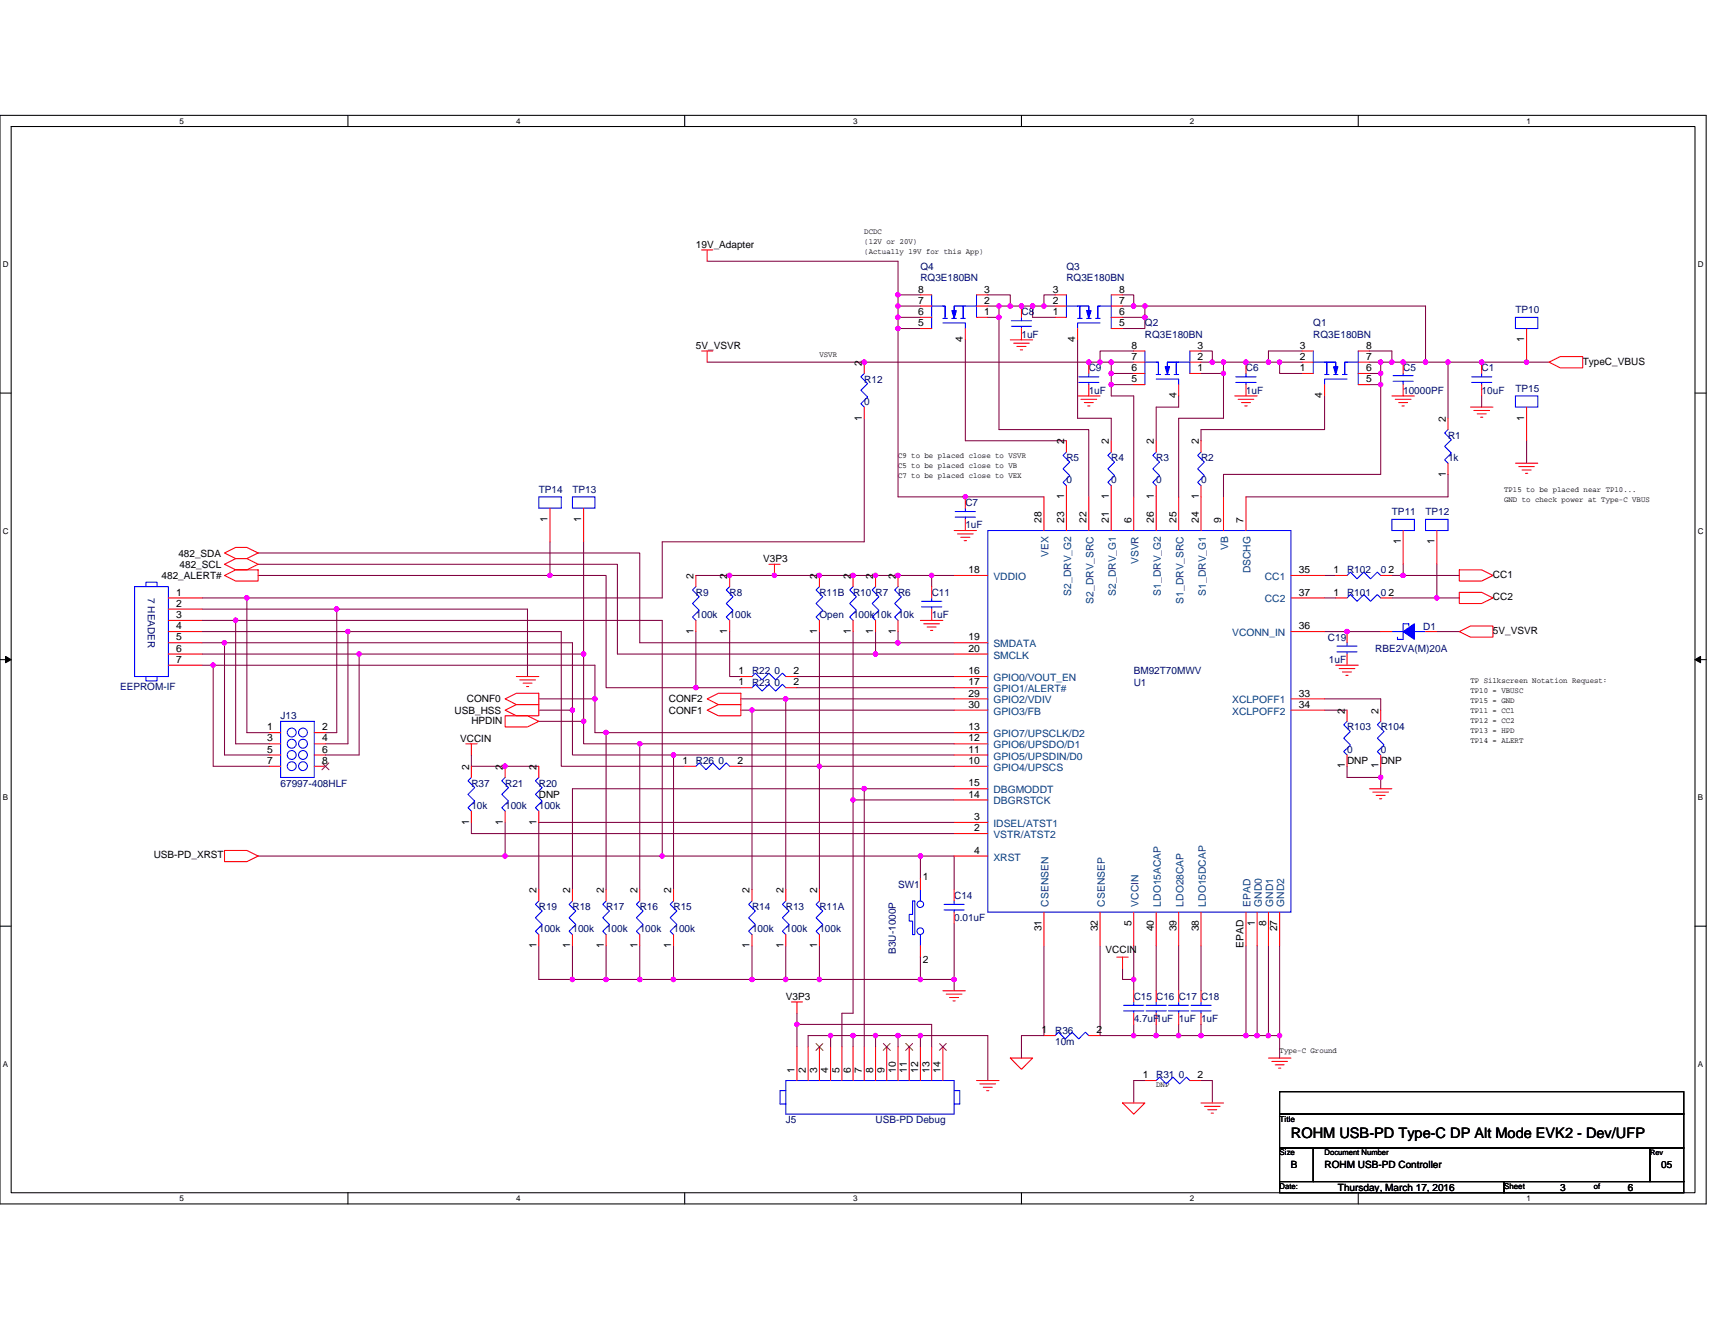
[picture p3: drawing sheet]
<svg xmlns="http://www.w3.org/2000/svg" width="279mm" height="216mm" viewBox="0 0 279 216" stroke-linecap="round" stroke-linejoin="round" font-family="sans-serif">
<path d="M0 18.8h278v177.4h-278zM1.8 20.6h274.3v173.8h-274.3z" fill="none" stroke="#000" stroke-width=".17"/>
<g fill="#fff">
<path d="M29.3 19h.7v1.4h-.7z"/>
<path d="M29.3 194.5h.7v1.5h-.7z"/>
</g>
<path d="M56.7 18.8v1.8M56.7 194.4v1.8" fill="none" stroke="#000" stroke-width=".17"/>
<g fill="#fff">
<path d="M84.1 19h.7v1.4h-.7z"/>
<path d="M84.1 194.5h.7v1.5h-.7z"/>
</g>
<path d="M111.5 18.8v1.8M111.5 194.4v1.8" fill="none" stroke="#000" stroke-width=".17"/>
<g fill="#fff">
<path d="M139 19h.7v1.4h-.7z"/>
<path d="M139 194.5h.7v1.5h-.7z"/>
</g>
<path d="M166.4 18.8v1.8M166.4 194.4v1.8" fill="none" stroke="#000" stroke-width=".17"/>
<g fill="#fff">
<path d="M193.8 19h.8v1.4h-.8z"/>
<path d="M193.8 194.5h.8v1.5h-.8z"/>
</g>
<path d="M221.3 18.8v1.8M221.3 194.4v1.8" fill="none" stroke="#000" stroke-width=".17"/>
<g fill="#fff">
<path d="M248.7 19h.7v1.4h-.7z"/>
<path d="M248.7 194.5h.7v1.5h-.7z"/>
<path d="M.5 42.3h.9v1.5h-.9z"/>
<path d="M276.6 42.3h1v1.5h-1z"/>
<path d="M.5 85.8h.9v1.4h-.9z"/>
<path d="M276.6 85.8h1v1.4h-1z"/>
</g>
<path d="M0 64.1h1.8M276.1 64.1h1.9" fill="none" stroke="#000" stroke-width=".17"/>
<g fill="#fff">
<path d="M.5 129.2h.8v1.5h-.8z"/>
<path d="M276.6 129.2h.9v1.5h-.9z"/>
</g>
<path d="M0 107.5h1.8M276.1 107.5h1.9" fill="none" stroke="#000" stroke-width=".17"/>
<path d="M.9 107l.9 .5-.9 .5zM276.1 107.5l1-.5v1z" fill="#000" stroke="#000" stroke-width=".16"/>
<g fill="#fff">
<path d="M.5 172.6h.8v1.5h-.8z"/>
<path d="M276.6 172.6h.9v1.5h-.9z"/>
</g>
<path d="M0 150.9h1.8M276.1 150.9h1.9M208.5 177.9h65.8v3.6h-65.8zM208.5 181.5h65.8v5.5h-65.8zM208.5 187h5.5v5.5h-5.5zM208.5 192.5h36.5v1.9h-36.5zM214 187h54.8v5.5h-54.8zM245 192.5h29.3v1.9h-29.3zM268.8 187h5.5v5.5h-5.5z" fill="none" stroke="#000" stroke-width=".17"/>
<g fill="none" stroke="#800040" stroke-width=".17">
<path d="M115.2 59h64M115.2 42.6h31.1v5.4M146.3 51.7v1.8M146.3 48h3.6M146.3 51.7h3.6M146.3 49.9v1.8M146.3 49.9h3.6M146.3 48v1.9M149.9 53.5h-3.6v27.5h23.8M157.3 55.4v16.4h16.4M160.9 51.7h1.9v18.3h14.6v11M160.9 48h3.7v1.9h3.6"/>
<path d="M160.9 49.9h1.9M162.8 49.9v1.8M162.8 49.9h1.8M168.2 49.9v1.8h3.7M168.2 49.9h1.9M171.9 48h-1.8v1.9h1.8M175.6 55.4v12.8h5.4v3.6M181 59v1.9M181 59h3.7M182.9 48h1.8v1.9h1.8M182.9 51.7h3.6M182.9 49.9h1.8"/>
<path d="M184.7 57.2h-5.5v1.8h1.8M186.5 51.7v-1.8h45.7v9.1M186.5 51.7v1.8h-3.6M195.7 59h1.8M195.7 57.2h1.8v1.8h1.8M199.3 59v1.9M199.3 59h7.4M206.7 59h1.8M208.5 59v1.9h3.6M208.5 59h3.6M212.1 57.2h-5.4v1.8M223.1 59h1.8"/>
<path d="M223.1 57.2h3.7v1.8M224.9 59v1.9M224.9 59h1.9M226.8 59h5.4M232.2 59h3.7M235.9 59v9.2M235.9 59h16.5M140.8 68.2v20.1h-32.9v9.1h-67.7M184.7 60.9h-3.7v1.8M184.7 62.7h-3.7v1.8h3.7v16.5M192 64.5v1.8h-3.6v5.5M195.7 60.9h3.6v7.3h-7.3v12.8"/>
<path d="M215.8 64.5v5.5h-20.1v1.8M223.1 60.9h1.8M223.1 62.7h1.8M224.9 62.7v14.6h-25.6v3.7M224.9 60.9v1.8M235.9 77.3v3.7h-32.9M241.4 64.5v1.8M248.7 71.8v3.7M32.9 99.3h22M32.9 97.4h7.3M40.2 97.4v22h3.7M42.1 93.8h47.5"/>
<path d="M42.1 90.1h62.1v14.6h42.1M42.1 91.9h58.5v14.7h42M54.9 99.3h31v10.9M54.9 99.3v20.1h-1.9M89.6 88.3v5.5M89.6 93.8h9.1v18.3h14.7M95.1 88.3v18.3M113.4 93.8h42M151.8 93.8v1.8M215.8 93.8h1.8M215.8 97.4h1.8M226.8 97.4h7.3"/>
<path d="M226.8 93.8h1.8M228.6 91.9v1.9h9.1M234.1 91.9v5.5M234.1 97.4h3.6M32.9 101.1h5.5M32.9 102.9h23.8M32.9 108.4h1.8M32.9 106.6h25.6M32.9 104.7h3.7M34.7 108.4v16.5h9.2M34.7 108.4h62.2v5.5M36.6 104.7v18.3h7.3"/>
<path d="M36.6 104.7h56.7v11h-5.5M38.4 101.1h69.5v38.4M38.4 101.1v20.1h5.5M56.7 102.9h34.7v22h20.1M56.7 102.9v18.3h-3.7M58.5 106.6v16.4h-5.5M58.5 106.6h36.6M87.8 113.9h9.1M93.3 115.7v7.3h16.4M95.1 106.6v10.9h-7.3M95.1 117.5v3.7h9.1M96.9 113.9v5.5h1.8"/>
<path d="M98.7 119.4v25.6M98.7 119.4h56.7M113.4 112.1h7.3M113.4 102.9v9.2M118.9 102.9v7.3h1.8M120.7 113.9h7.3M120.7 115.7h1.8M122.5 115.7v29.3M122.5 115.7h32.9M128 113.9v31.1M128 113.9h27.4M129.8 110.2h25.6"/>
<path d="M129.8 112.1h25.6M133.5 102.9v22M139 102.9v27.4M142.6 102.9v3.7h12.8M146.3 102.9v1.8h9.1M215.8 102.9h9.1M215.8 113.9h9.1v1.8M215.8 115.7h3.7M234.1 102.9h3.6M42.1 139.5h40.2M76.8 123v1.9h11M76.8 134v1.8h78.6"/>
<path d="M82.3 134v5.5h25.6M104.2 121.2v23.8M104.2 121.2h51.2M107.9 139.5h42M109.7 123h45.7M109.7 123v22M120.7 124.9h12.8M133.5 124.9h21.9M133.5 124.9v20.1M139 130.3h16.4M139 130.3v34.8h-1.8v5.5M140.8 128.5h14.6"/>
<path d="M140.8 128.5h-47.5v16.5M140.8 128.5v42.1M149.9 139.5v3.7M149.9 139.5h5.5v5.5M155.4 134h-67.6v11M219.5 124.9v1.8h5.4M224.9 126.7v1.8M224.9 124.9v1.8M87.8 154.1v5.5h5.5M93.3 159.6h10.9M93.3 154.1v5.5M98.7 154.1v5.5"/>
<path d="M104.2 159.6h5.5M104.2 154.1v5.5M109.7 159.6h12.8M109.7 154.1v5.5M122.5 159.6h5.5M122.5 154.1v5.5M128 154.1v5.5M128 159.6h5.5M133.5 154.1v5.5M133.5 159.6h16.4M149.9 159.6h5.5M149.9 156v3.6"/>
<path d="M155.4 159.6v1.8M155.4 150.5v9.1M170.1 154.1v14.6h-3.7v3.7M179.2 154.1v14.6h5.5v-1.8M182.9 157.8v1.8h1.8M184.7 154.1v5.5M184.7 159.6v1.8M188.4 154.1v7.3M192 154.1v7.3M195.7 154.1v7.3M203 154.1v14.6M204.8 154.1v14.6"/>
<path d="M206.7 154.1v14.6M208.5 154.1v14.6M129.8 166.9v3.7M129.8 166.9h22v3.7M129.8 165.1v1.8M135.3 168.7v1.9M135.3 168.7h-3.6v1.9M135.3 168.7h3.7M139 168.7v1.9M139 168.7h3.6M142.6 168.7v1.9M142.6 168.7h3.7"/>
<path d="M146.3 168.7v1.9M146.3 168.7h3.6M149.9 168.7h11v7.4M149.9 168.7v1.9M184.7 168.7h3.7M186.5 176.1h-1.8v3.6M188.4 166.9v1.8M188.4 168.7h3.6M192 166.9v1.8M192 168.7h3.7M195.7 176.1h1.8v3.6M195.7 166.9v1.8"/>
<path d="M195.7 168.7h7.3M203 168.7h1.8M204.8 168.7h1.9M206.7 168.7h1.8M208.5 168.7v3.7"/>
</g>
<g fill="#f0f" stroke="#f0f" stroke-width=".17">
<circle cx="219.4" cy="102.9" r=".36"/>
<circle cx="224.9" cy="126.7" r=".35"/>
<circle cx="208.5" cy="168.7" r=".36"/>
<circle cx="195.7" cy="168.7" r=".36"/>
<circle cx="192" cy="168.7" r=".36"/>
<circle cx="184.7" cy="168.7" r=".36"/>
<circle cx="188.3" cy="168.7" r=".36"/>
<circle cx="155.4" cy="159.6" r=".36"/>
<circle cx="107.9" cy="139.5" r=".35"/>
<circle cx="149.9" cy="139.5" r=".36"/>
<circle cx="235.9" cy="59" r=".36"/>
<circle cx="228.6" cy="59" r=".36"/>
<circle cx="224.9" cy="59" r=".36"/>
<circle cx="177.4" cy="59" r=".36"/>
<circle cx="157.3" cy="80.9" r=".35"/>
<circle cx="146.3" cy="49.9" r=".36"/>
<circle cx="166.4" cy="49.9" r=".36"/>
<circle cx="162.7" cy="49.9" r=".36"/>
<circle cx="184.7" cy="159.6" r=".36"/>
<circle cx="151.8" cy="93.8" r=".35"/>
<circle cx="146.3" cy="93.8" r=".36"/>
<circle cx="142.6" cy="93.8" r=".35"/>
<circle cx="139" cy="93.8" r=".35"/>
<circle cx="133.5" cy="93.8" r=".35"/>
<circle cx="126.2" cy="93.8" r=".35"/>
<circle cx="139" cy="130.3" r=".35"/>
<circle cx="133.5" cy="124.8" r=".35"/>
<circle cx="113.4" cy="112" r=".36"/>
<circle cx="122.5" cy="159.6" r=".36"/>
<circle cx="133.5" cy="159.6" r=".36"/>
<circle cx="149.9" cy="159.6" r=".36"/>
<circle cx="128" cy="159.6" r=".36"/>
<circle cx="128" cy="113.9" r=".36"/>
<circle cx="122.5" cy="115.7" r=".36"/>
<circle cx="109.7" cy="123" r=".36"/>
<circle cx="104.2" cy="121.2" r=".36"/>
<circle cx="98.7" cy="119.4" r=".36"/>
<circle cx="109.7" cy="159.6" r=".36"/>
<circle cx="104.2" cy="159.6" r=".36"/>
<circle cx="98.7" cy="159.6" r=".36"/>
<circle cx="93.2" cy="159.6" r=".36"/>
<circle cx="82.3" cy="124.8" r=".36"/>
<circle cx="82.3" cy="139.5" r=".36"/>
<circle cx="118.9" cy="93.8" r=".36"/>
<circle cx="146.3" cy="104.7" r=".36"/>
<circle cx="142.6" cy="106.6" r=".35"/>
<circle cx="89.6" cy="93.8" r=".35"/>
<circle cx="204.8" cy="168.7" r=".36"/>
<circle cx="203" cy="168.7" r=".36"/>
<circle cx="179.2" cy="59" r=".36"/>
<circle cx="206.6" cy="168.7" r=".36"/>
<circle cx="96.9" cy="113.9" r=".36"/>
<circle cx="95.1" cy="117.5" r=".36"/>
<circle cx="93.2" cy="115.7" r=".35"/>
<circle cx="135.3" cy="168.7" r=".36"/>
<circle cx="142.6" cy="168.7" r=".36"/>
<circle cx="139" cy="168.7" r=".36"/>
<circle cx="149.9" cy="168.7" r=".36"/>
<circle cx="129.8" cy="166.9" r=".35"/>
<circle cx="146.3" cy="168.7" r=".36"/>
<circle cx="140.8" cy="128.5" r=".36"/>
<circle cx="248.7" cy="59" r=".36"/>
<circle cx="146.3" cy="48" r=".36"/>
<circle cx="146.3" cy="51.7" r=".36"/>
<circle cx="164.6" cy="49.9" r=".36"/>
<circle cx="162.7" cy="51.7" r=".35"/>
<circle cx="168.2" cy="49.9" r=".36"/>
<circle cx="170.1" cy="49.9" r=".36"/>
<circle cx="184.7" cy="49.9" r=".36"/>
<circle cx="186.5" cy="51.7" r=".36"/>
<circle cx="186.5" cy="49.9" r=".36"/>
<circle cx="146.3" cy="53.5" r=".36"/>
<circle cx="226.7" cy="59" r=".36"/>
<circle cx="224.9" cy="60.8" r=".35"/>
<circle cx="224.9" cy="62.7" r=".35"/>
<circle cx="208.5" cy="59" r=".36"/>
<circle cx="206.6" cy="59" r=".36"/>
<circle cx="197.5" cy="59" r=".36"/>
<circle cx="181" cy="59" r=".36"/>
<circle cx="181" cy="60.8" r=".35"/>
<circle cx="203" cy="59" r=".36"/>
<circle cx="199.3" cy="59" r=".36"/>
<circle cx="199.3" cy="60.8" r=".35"/>
<circle cx="181" cy="62.7" r=".35"/>
<circle cx="232.2" cy="59" r=".36"/>
<circle cx="34.7" cy="108.4" r=".35"/>
<circle cx="36.6" cy="104.7" r=".36"/>
<circle cx="38.4" cy="101.1" r=".36"/>
<circle cx="40.2" cy="97.4" r=".36"/>
<circle cx="54.8" cy="99.2" r=".36"/>
<circle cx="56.7" cy="102.9" r=".35"/>
<circle cx="58.5" cy="106.6" r=".36"/>
<circle cx="95.1" cy="106.6" r=".36"/>
<circle cx="241.4" cy="59" r=".36"/>
<circle cx="228.6" cy="93.8" r=".36"/>
<circle cx="234.1" cy="97.4" r=".35"/>
<circle cx="140.8" cy="59" r=".36"/>
</g>
<g fill="none" stroke="#f00" stroke-width=".17">
<path d="M114.3 57.2h1.8M114.3 40.7h1.8M115.2 57.2v1.8M115.2 40.7v1.9M140.8 59v1.9M149.9 53.5h1.9M149.9 51.7h1.9M149.9 49.9h1.9M149.9 48h1.9M157.3 53.5v1.9M159.1 51.7h1.8M159.1 49.9h1.8"/>
<path d="M159.1 48h1.8M164.6 55.4h3.6M165.1 55.9h2.6M165.7 56.5h1.5M166.2 57h.4M166.4 53.5v1.9M166.4 49.9v1.8M171.9 51.7h1.8M171.9 49.9h1.8M171.9 48h1.8M175.6 53.5v1.9M177.4 59v1.9"/>
<path d="M181 53.5h1.9M181 51.7h1.9M181 49.9h1.9M181 48h1.9M184.7 59h1.8M184.7 57.2h1.8M193.8 59h1.9M193.8 57.2h1.9M203 59v1.9M212.1 59h1.9M212.1 57.2h1.9M221.3 59h1.8"/>
<path d="M221.3 57.2h1.8M228.6 59v1.9M241.4 59v1.9M248.7 53.5v5.5M252.4 59l1.8-.9h3.7v1.8h-3.7zM140.8 66.3v1.9M173.7 79.1v7.3M173.7 71.8v1.9M175.6 64.5h3.6M176.1 65.1h2.6M176.7 65.6h1.4M177.2 66.1h.4"/>
<path d="M177.4 62.7v1.8M181 79.1v7.3M181 71.8v1.9M184.7 62.7h1.8M184.7 60.9h1.8M188.4 79.1v7.3M188.4 71.8v1.9M192 62.7v1.8M193.8 60.9h1.9M195.7 79.1v7.3M195.7 71.8v1.9M201.2 64.5h3.6"/>
<path d="M201.7 65.1h2.6M202.2 65.6h1.5M202.8 66.1h.4M203 62.7v1.8M212.1 60.9h1.9M215.8 62.7v1.8M221.3 62.7h1.8M221.3 60.9h1.8M226.8 64.5h3.6M227.3 65.1h2.6M227.9 65.6h1.4M228.4 66.1h.4"/>
<path d="M228.6 62.7v1.8M235.9 75.5v1.8M235.9 68.2v1.8M239.6 66.3h3.6M240.1 66.9h2.6M240.7 67.4h1.4M241.2 68h.4M241.4 62.7v1.8M246.9 75.5h3.6M247.4 76h2.6M248 76.6h1.4M248.5 77.1h.4"/>
<path d="M248.7 66.3v5.5M27.4 97.4h5.5M27.4 99.3h5.5M36.6 90.1l1.8-.9h1.8l1.9 .9-1.9 .9h-1.8zM36.6 91.9l1.8-.9h1.8l1.9 .9-1.9 1h-1.8zM36.6 93.8l1.8-.9h3.7v1.8h-3.7zM89.6 82.8v5.5M95.1 82.8v5.5M113.4 93.8v1.8M118.9 93.8v1.8M125.3 91.9h1.8M126.2 91.9v1.9"/>
<path d="M133.5 93.8v1.8M139 93.8v1.8M142.6 93.8v1.8M146.3 93.8v1.8M151.8 99.3v1.8M151.8 95.6v1.8M155.4 86.4h3.7M155.4 93.8h5.5M156 87h2.5M156.5 87.5h1.5M157.1 88.1h.4M157.3 84.6v1.8"/>
<path d="M157.3 81v1.8M170.1 81v5.4M177.4 81v5.4M184.7 81v5.4M192 81v5.4M199.3 81v5.4M203 81v5.4M210.3 93.8h5.5M210.3 97.4h5.5M217.6 93.8h1.9M217.6 97.4h1.9M224.9 93.8h1.9"/>
<path d="M224.9 97.4h1.9M228.6 86.4v5.5M234.1 86.4v5.5M237.7 92.9h3.7l1.8 .9-1.8 .9h-3.7zM237.7 96.5h3.7l1.8 .9-1.8 .9h-3.7zM27.4 101.1h5.5M27.4 102.9h5.5M27.4 104.7h5.5M27.4 106.6h5.5M27.4 108.4h5.5M43.9 119.4h1.8M51.2 119.4h1.8"/>
<path d="M82.3 113.9l1.8-.9h3.7v1.8h-3.7zM82.3 116.6h3.6l1.9 .9-1.9 .9h-3.6zM82.3 115.7l1.8-.9h3.7v1.8h-3.7zM84.1 110.2h3.7M84.7 110.8h2.5M85.2 111.3h1.5M85.8 111.9h.3M113.4 101.1v1.8M115.2 115.7l1.8-.9h3.7v1.8h-3.7zM115.2 113.9l1.8-.9h3.7v1.8h-3.7zM118.9 101.1v1.8M120.7 110.2h1.8"/>
<path d="M120.7 112.1h1.8M128 110.2h1.8M128 112.1h1.8M133.5 101.1v1.8M139 101.1v1.8M142.6 101.1v1.8M146.3 101.1v1.8M149.9 101.1h3.7M150.5 101.6h2.6M151 102.2h1.5M151.6 102.7h.4M155.4 110.2h5.5"/>
<path d="M155.4 112.1h5.5M155.4 113.9h5.5M155.4 115.7h5.5M155.4 119.4h5.5M155.4 104.7h5.5M155.4 106.6h5.5M210.3 113.9h5.5M210.3 115.7h5.5M210.3 102.9h5.5M217.6 108.4h3.7M218.2 108.9h2.5M218.7 109.5h1.5"/>
<path d="M219.3 110h.3M219.5 115.7v1.8M219.5 106.6v1.8M219.5 102.9v1.8M224.9 115.7v1.8M224.9 102.9h1.9M232.2 102.9h1.9M237.7 102.9l1.9-.9h3.6v1.8h-3.6zM36.6 138.6h3.6l1.9 .9-1.9 .9h-3.6zM43.9 121.2h1.8M43.9 123h1.8M43.9 124.9h1.8"/>
<path d="M51.2 121.2h1.8M51.2 123h1.8M51.2 124.9h1.8M75.9 121.2h1.8M76.8 132.2v1.8M76.8 124.9v1.8M76.8 121.2v1.8M82.3 132.2v1.8M82.3 124.9v1.8M87.8 132.2v1.8M87.8 124.9v1.8M111.5 124.9h1.9"/>
<path d="M118.9 124.9h1.8M155.4 124.9h5.5M155.4 123h5.5M155.4 121.2h5.5M155.4 135.8h5.5M155.4 134h5.5M155.4 139.5h5.5M155.4 130.3h5.5M155.4 128.5h5.5M219.5 123v1.9M223.1 128.5h3.7M223.6 129.1h2.6"/>
<path d="M224.2 129.6h1.5M224.7 130.2h.4M224.9 123v1.9M87.8 152.3v1.8M87.8 145v1.8M93.3 152.3v1.8M93.3 145v1.8M98.7 152.3v1.8M98.7 145v1.8M104.2 152.3v1.8M104.2 145v1.8M109.7 152.3v1.8"/>
<path d="M109.7 145v1.8M122.5 152.3v1.8M122.5 145v1.8M128 152.3v1.8M128 145v1.8M133.5 152.3v1.8M133.5 145v1.8M149.9 143.2v1.8M149.9 154.1v1.9M155.4 148.6v1.9M155.4 145v1.8M170.1 148.6v5.5"/>
<path d="M179.2 148.6v5.5M181.9 156h1.9M182.9 156v1.8M184.7 148.6v5.5M188.4 148.6v5.5M192 148.6v5.5M195.7 148.6v5.5M203 148.6v5.5M204.8 148.6v5.5M206.7 148.6v5.5M208.5 148.6v5.5M128.9 163.3h1.8"/>
<path d="M129.8 163.3v1.8M129.8 170.6v5.5M131.7 170.6v5.5M133.5 170.6v5.5M135.3 170.6v5.5M137.2 170.6v5.5M139 170.6v5.5M140.8 170.6v5.5M142.6 170.6v5.5M144.5 170.6v5.5M146.3 170.6v5.5M148.1 170.6v5.5"/>
<path d="M149.9 170.6v5.5M151.8 170.6v5.5M153.6 170.6v5.5M153.6 161.4h3.7M154.2 162h2.5M154.7 162.5h1.5M155.3 163.1h.3M159.1 176.1h3.7M159.6 176.6h2.6M160.2 177.2h1.4M160.7 177.7h.4M164.6 172.4h3.6l-1.8 1.8z"/>
<path d="M170.1 168.7h1.8M177.4 168.7h1.8M182.9 179.7h3.6l-1.8 1.8zM184.7 165.1v1.8M184.7 161.4v1.9M186.5 176.1h1.9M188.4 165.1v1.8M188.4 161.4v1.9M192 165.1v1.8M192 161.4v1.9M193.8 176.1h1.9M195.7 179.7h3.6"/>
<path d="M195.7 165.1v1.8M195.7 161.4v1.9M206.7 172.4h3.6M207.2 173h2.6M207.8 173.5h1.4M208.3 174.1h.4M196.2 180.3h2.6M196.8 180.8h1.4M197.3 181.4h.4"/>
</g>
<g fill="none" stroke="#00f" stroke-width=".17">
<path d="M151.8 48v5.5M151.8 49.9h1.8M153.6 51.9h.7M153.6 49.9h.4v1.8M153.6 52.6h3.7v.9M153.6 49.9h.4v2M155.1 51.9h.7M156.5 51.9h.8M156.9 50.1v1.6M156.9 49.9v2M157.3 49.9h1.8v1.8M157.3 49.9h-1.9v.7"/>
<path d="M157.3 49.9h-1.9v1.1M159.1 48v1.9M164.8 52.3h3.3M164.8 53.2h3.3M166.4 53.2v.3M166.4 51.7v.6M173.7 48v1.9M175.6 51.9h.7M175.6 49.9h1.8v.7M175.6 49.9h1.8v1.1M175.6 49.9h-1.9v1.8M175.9 50.1v1.6"/>
<path d="M175.9 49.9v2M177 51.9h.8M178.5 51.9h.7M179.2 49.9h-.3v2M179.2 52.6h-3.6v.9M179.2 49.9h-.3v1.8M179.2 49.9h1.8M181 48v5.5M186.5 59h1.9M186.5 57.2v5.5M188.4 59h.3v1.9M188.4 59h.3v2"/>
<path d="M191.6 59.2v1.7M191.6 59v2M192 59h-1.8v.8M192 59h1.8v1.9M192 59h-1.8v1.1M193.8 57.2v1.8M214 57.2v1.8M215.8 59h1.8v1.1M215.8 59h-1.8v1.9M215.8 59h1.8v.8M216.2 59v2M216.2 59.2v1.7"/>
<path d="M219.5 59h-.4v1.9M219.5 59h-.4v2M219.5 59h1.8M221.3 57.2v5.5M246.9 51.7h3.6v1.8h-3.6zM140.8 60.9l-.5 .5 1.1 1.1-1.1 1.1 1.1 1.1-1.1 1.1 .5 .5M173.7 73.7l-.5 .5 1.1 1.1-1.1 1.1 1.1 1.1-1.1 1.1 .5 .5M175.7 61.4h3.3M175.7 62.3h3.3M177.4 62.3v.4M177.4 60.9v.5M181 73.7l-.5 .5 1.1 1.1-1.1 1.1 1.1 1.1-1.1 1.1 .5 .5"/>
<path d="M188.4 73.7l-.6 .5 1.1 1.1-1.1 1.1 1.1 1.1-1.1 1.1 .6 .5M188.4 61h.7M188.4 61.8h3.6v.9M189.8 61h.7M191.3 61h.7M195.7 73.7l-.6 .5 1.1 1.1-1.1 1.1 1.1 1.1-1.1 1.1 .6 .5M201.3 61.4h3.3M201.3 62.3h3.3M203 62.3v.4M203 60.9v.5M215.8 61h.7M217.3 61h.7"/>
<path d="M218.7 61h.8M219.5 61.8h-3.7v.9M226.9 62.1h3.3M226.9 61.2h3.3M228.6 60.9v.3M228.6 62.1v.6M235.9 70l-.5 .5 1.1 1.1-1.1 1.1 1.1 1.1-1.1 1.1 .5 .6M239.8 61.4h3.2M239.8 62.3h3.2M241.4 62.3v.4M241.4 60.9v.5M246.9 64.5h3.6v1.8h-3.6z"/>
<path d="M21.9 95.6h5.5v14.6h-5.5zM23.8 95.6v-.7h1.8v.7M87.8 81h3.6v1.8h-3.6zM93.3 81h3.6v1.8h-3.6zM113.4 95.6l-.6 .5 1.1 1.1-1.1 1.1 1.1 1.1-1.1 1.1 .6 .6M118.9 95.6l-.6 .5 1.1 1.1-1.1 1.1 1.1 1.1-1.1 1.1 .6 .6M133.5 95.6l-.6 .5 1.1 1.1-1.1 1.1 1.1 1.1-1.1 1.1 .6 .6M139 95.6l-.6 .5 1.1 1.1-1.1 1.1 1.1 1.1-1.1 1.1 .6 .6M142.6 95.6l-.5 .5 1.1 1.1-1.1 1.1 1.1 1.1-1.1 1.1 .5 .6M146.3 95.6l-.5 .5 1.1 1.1-1.1 1.1 1.1 1.1-1.1 1.1 .5 .6M150.1 98h3.3M150.1 98.9h3.3"/>
<path d="M151.8 98.9v.4M151.8 97.4v.6M155.6 83.4h3.3M155.6 84.3h3.3M157.3 84.3v.3M157.3 82.8v.6M160.9 86.4h49.4v62.2h-49.4zM219.5 93.8l.5-.6 1.1 1.1 1.1-1.1 1.1 1.1 1.1-1.1 .5 .6M219.5 97.4l.5-.5 1.1 1.1 1.1-1.1 1.1 1.1 1.1-1.1 .5 .5M226.8 84.6h3.6v1.8h-3.6zM232.2 84.6h3.7v1.8h-3.7zM23.8 110.2v.8h1.8v-.8"/>
<path d="M45.7 117.5h5.5v9.2h-5.5zM122.5 110.2l.6-.5 1.1 1.1 1.1-1.1 1.1 1.1 1.1-1.1 .5 .5M122.5 112.1l.6-.6 1.1 1.1 1.1-1.1 1.1 1.1 1.1-1.1 .5 .6M217.8 105.3h3.3M217.8 106.2h3.3M219.5 117.5l-.6 .6 1.1 1.1-1.1 1.1 1.1 1.1-1.1 1.1 .6 .5M219.5 106.2v.4M219.5 104.7v.6M224.9 117.5l-.5 .6 1.1 1.1-1.1 1.1 1.1 1.1-1.1 1.1 .5 .5M226.8 102.9h1.8M229.5 102v-.4h-.9v2.6h-.9v-.4M230.4 102.9h1.8"/>
<path d="M76.8 126.7l-.6 .5 1.1 1.1-1.1 1.1 1.1 1.1-1.1 1.1 .6 .6M82.3 126.7l-.6 .5 1.1 1.1-1.1 1.1 1.1 1.1-1.1 1.1 .6 .6M87.8 126.7l-.6 .5 1.1 1.1-1.1 1.1 1.1 1.1-1.1 1.1 .6 .6M113.4 124.9l.5-.6 1.1 1.1 1.1-1.1 1.1 1.1 1.1-1.1 .6 .6M87.8 146.8l-.6 .6 1.1 1-1.1 1.1 1.1 1.1-1.1 1.1 .6 .6M93.3 146.8l-.6 .6 1.1 1-1.1 1.1 1.1 1.1-1.1 1.1 .6 .6M98.7 146.8l-.5 .6 1.1 1-1.1 1.1 1.1 1.1-1.1 1.1 .5 .6M104.2 146.8l-.5 .6 1.1 1-1.1 1.1 1.1 1.1-1.1 1.1 .5 .6M109.7 146.8l-.5 .6 1.1 1-1.1 1.1 1.1 1.1-1.1 1.1 .5 .6M122.5 146.8l-.5 .6 1.1 1-1.1 1.1 1.1 1.1-1.1 1.1 .5 .6M128 146.8l-.5 .6 1.1 1-1.1 1.1 1.1 1.1-1.1 1.1 .5 .6M133.5 146.8l-.6 .6 1.1 1-1.1 1.1 1.1 1.1-1.1 1.1 .6 .6"/>
<path d="M148.7 146.8h.3v5.5h-.3v-2.2h-.6v-1.1h.6zM149.9 145v1.8M149.9 152.3v1.8M153.8 147.4h3.3M153.8 148.3h3.3M155.4 148.3v.3M155.4 146.8v.6M128 176.1h27.4v5.4h-27.4zM128 177.7h-.9v2.2h.9M155.4 177.7h1v2.2h-1M171.9 168.7l.5-.5 1.1 1.1 1.1-1.1 1.1 1.1 1.1-1.1 .6 .5M183 163.8h3.4"/>
<path d="M183 164.7h3.4M184.7 164.7v.4M184.7 163.3v.5M186.7 163.8h3.3M186.7 164.7h3.3M188.4 176.1l.5-.6 1.1 1.1 1.1-1.1 1.1 1.1 1.1-1.1 .5 .6M188.4 164.7v.4M188.4 163.3v.5M190.4 163.8h3.3M190.4 164.7h3.3M192 164.7v.4M192 163.3v.5"/>
<path d="M194 163.8h3.3M194 164.7h3.3M195.7 164.7v.4M195.7 163.3v.5"/>
<circle cx="47.5" cy="119.4" r=".73"/>
<circle cx="49.4" cy="119.4" r=".72"/>
<circle cx="47.5" cy="121.2" r=".73"/>
<circle cx="47.5" cy="123" r=".73"/>
<circle cx="47.5" cy="124.8" r=".73"/>
<circle cx="49.4" cy="121.2" r=".72"/>
<circle cx="49.4" cy="124.8" r=".72"/>
<circle cx="49.4" cy="123" r=".72"/>
<circle cx="149.9" cy="151.7" r=".54"/>
<circle cx="149.9" cy="147.3" r=".54"/>
</g>
<path d="M52.5 124.3l1.1 1.1M53.6 124.3l-1.1 1.1M132.9 170l1.2 1.2M134 170l-1.1 1.2M143.9 170l1.1 1.2M145 170l-1.1 1.2M147.6 170l1.1 1.2M148.7 170l-1.1 1.2M153.1 170l1.1 1.2M154.2 170l-1.2 1.2" fill="none" stroke="#804000" stroke-width=".16"/>
<g fill="#00f" stroke="#00f" stroke-width=".17">
<path d="M228.6 102.9l1.8-1.3v2.6z" fill-rule="evenodd"/>
<path d="M177 50.6h.8l-.4 1.3z" fill-rule="evenodd"/>
<path d="M217.3 59.8h.7l-.4 1.2z" fill-rule="evenodd"/>
<path d="M155.1 50.6h.7l-.4 1.3z" fill-rule="evenodd"/>
<path d="M189.8 59.8h.7l-.3 1.2z" fill-rule="evenodd"/>
</g>
<text font-size="2.4" x="210.3" y="185.5">ROHM USB-PD Type-C DP Alt Mode EVK2 - Dev/UFP</text>
<g font-size="1.7">
<text x="149.6" y="47.7">8</text>
<text x="160.4" y="47.7">3</text>
<text x="171.5" y="47.7">3</text>
<text x="182.3" y="47.7">8</text>
<text x="149.6" y="53.1">5</text>
<text x="149.6" y="51.3">6</text>
<text x="149.6" y="49.5">7</text>
<text x="160.4" y="51.3">1</text>
<text x="160.4" y="49.5">2</text>
<text x="171.5" y="51.3">1</text>
<text x="171.5" y="49.5">2</text>
<text x="182.3" y="53.1">5</text>
<text x="182.3" y="51.3">6</text>
<text x="182.3" y="49.5">7</text>
<text x="140.4" y="59.6" transform="rotate(-90 140.4 59.6)">2</text>
<text x="156.9" y="55.7" transform="rotate(-90 156.9 55.7)">4</text>
<text x="175.2" y="55.7" transform="rotate(-90 175.2 55.7)">4</text>
<text x="184.3" y="58.6">7</text>
<text x="184.3" y="56.8">8</text>
<text x="195.1" y="58.6">2</text>
<text x="195.1" y="56.8">3</text>
<text x="211.8" y="58.6">2</text>
<text x="211.8" y="56.8">3</text>
<text x="222.5" y="58.6">7</text>
<text x="222.5" y="56.8">8</text>
<text x="248.3" y="55.7" transform="rotate(-90 248.3 55.7)">1</text>
<text x="184.3" y="62.3">5</text>
<text x="184.3" y="60.5">6</text>
<text x="191.6" y="64.9" transform="rotate(-90 191.6 64.9)">4</text>
<text x="195.1" y="60.5">1</text>
<text x="211.8" y="60.5">1</text>
<text x="215.4" y="64.9" transform="rotate(-90 215.4 64.9)">4</text>
<text x="222.5" y="62.3">5</text>
<text x="222.5" y="60.5">6</text>
<text x="140.4" y="68.5" transform="rotate(-90 140.4 68.5)">1</text>
<text x="235.5" y="68.7" transform="rotate(-90 235.5 68.7)">2</text>
<text x="248.3" y="68.5" transform="rotate(-90 248.3 68.5)">1</text>
<text x="173.4" y="72.4" transform="rotate(-90 173.4 72.4)">2</text>
<text x="180.7" y="72.4" transform="rotate(-90 180.7 72.4)">2</text>
<text x="188" y="72.4" transform="rotate(-90 188 72.4)">2</text>
<text x="195.3" y="72.4" transform="rotate(-90 195.3 72.4)">2</text>
<text x="235.5" y="77.7" transform="rotate(-90 235.5 77.7)">1</text>
<text x="173.4" y="81.3" transform="rotate(-90 173.4 81.3)">1</text>
<text x="180.7" y="81.3" transform="rotate(-90 180.7 81.3)">1</text>
<text x="188" y="81.3" transform="rotate(-90 188 81.3)">1</text>
<text x="195.3" y="81.3" transform="rotate(-90 195.3 81.3)">1</text>
<text x="89.2" y="85" transform="rotate(-90 89.2 85)">1</text>
<text x="94.7" y="85" transform="rotate(-90 94.7 85)">1</text>
<text x="169.7" y="85.2" transform="rotate(-90 169.7 85.2)">28</text>
<text x="173.4" y="85.2" transform="rotate(-90 173.4 85.2)">23</text>
<text x="177" y="85.2" transform="rotate(-90 177 85.2)">22</text>
<text x="180.7" y="85.2" transform="rotate(-90 180.7 85.2)">21</text>
<text x="184.3" y="85.2" transform="rotate(-90 184.3 85.2)">6</text>
<text x="188" y="85.2" transform="rotate(-90 188 85.2)">26</text>
<text x="191.6" y="85.2" transform="rotate(-90 191.6 85.2)">25</text>
<text x="195.3" y="85.2" transform="rotate(-90 195.3 85.2)">24</text>
<text x="198.9" y="85.2" transform="rotate(-90 198.9 85.2)">9</text>
<text x="202.6" y="85.2" transform="rotate(-90 202.6 85.2)">7</text>
<text x="228.2" y="88.6" transform="rotate(-90 228.2 88.6)">1</text>
<text x="233.7" y="88.6" transform="rotate(-90 233.7 88.6)">1</text>
<text x="113" y="94.3" transform="rotate(-90 113 94.3)">2</text>
<text x="118.5" y="94.3" transform="rotate(-90 118.5 94.3)">2</text>
<text x="133.1" y="94.3" transform="rotate(-90 133.1 94.3)">2</text>
<text x="138.6" y="94.3" transform="rotate(-90 138.6 94.3)">2</text>
<text x="142.3" y="94.3" transform="rotate(-90 142.3 94.3)">2</text>
<text x="145.9" y="94.3" transform="rotate(-90 145.9 94.3)">2</text>
<text x="157.8" y="93.4">18</text>
<text x="211.6" y="93.4">35</text>
<text x="217.3" y="93.4">1</text>
<text x="226.2" y="93.4">2</text>
<text x="28.7" y="97">1</text>
<text x="28.7" y="98.9">2</text>
<text x="28.7" y="100.7">3</text>
<text x="211.6" y="97">37</text>
<text x="217.3" y="97">1</text>
<text x="226.2" y="97">2</text>
<text x="28.7" y="102.5">4</text>
<text x="28.7" y="104.4">5</text>
<text x="28.7" y="106.2">6</text>
<text x="113" y="103.3" transform="rotate(-90 113 103.3)">1</text>
<text x="118.5" y="103.3" transform="rotate(-90 118.5 103.3)">1</text>
<text x="133.1" y="103.3" transform="rotate(-90 133.1 103.3)">1</text>
<text x="138.6" y="103.3" transform="rotate(-90 138.6 103.3)">1</text>
<text x="142.3" y="103.3" transform="rotate(-90 142.3 103.3)">1</text>
<text x="145.9" y="103.3" transform="rotate(-90 145.9 103.3)">1</text>
<text x="157.8" y="104.4">19</text>
<text x="157.8" y="106.2">20</text>
<text x="211.6" y="102.5">36</text>
<text x="28.7" y="108">7</text>
<text x="120.3" y="109.9">1</text>
<text x="120.3" y="111.7">1</text>
<text x="129.3" y="109.9">2</text>
<text x="129.3" y="111.7">2</text>
<text x="157.8" y="109.9">16</text>
<text x="157.8" y="111.7">17</text>
<text x="157.8" y="113.5">29</text>
<text x="211.6" y="113.5">33</text>
<text x="43.5" y="119">1</text>
<text x="52.5" y="119">2</text>
<text x="157.8" y="115.3">30</text>
<text x="157.8" y="119">13</text>
<text x="211.6" y="115.3">34</text>
<text x="219.1" y="116.3" transform="rotate(-90 219.1 116.3)">2</text>
<text x="224.6" y="116.3" transform="rotate(-90 224.6 116.3)">2</text>
<text x="43.5" y="120.8">3</text>
<text x="43.5" y="122.6">5</text>
<text x="43.5" y="124.5">7</text>
<text x="52.5" y="120.8">4</text>
<text x="52.5" y="122.6">6</text>
<text x="52.5" y="124.5">8</text>
<text x="76.4" y="125.4" transform="rotate(-90 76.4 125.4)">2</text>
<text x="81.9" y="125.4" transform="rotate(-90 81.9 125.4)">2</text>
<text x="87.4" y="125.4" transform="rotate(-90 87.4 125.4)">2</text>
<text x="111.2" y="124.5">1</text>
<text x="120.1" y="124.5">2</text>
<text x="157.8" y="124.5">10</text>
<text x="157.8" y="122.6">11</text>
<text x="157.8" y="120.8">12</text>
<text x="219.1" y="125.2" transform="rotate(-90 219.1 125.2)">1</text>
<text x="224.6" y="125.2" transform="rotate(-90 224.6 125.2)">1</text>
<text x="157.8" y="130">14</text>
<text x="157.8" y="128.1">15</text>
<text x="76.4" y="134.4" transform="rotate(-90 76.4 134.4)">1</text>
<text x="81.9" y="134.4" transform="rotate(-90 81.9 134.4)">1</text>
<text x="87.4" y="134.4" transform="rotate(-90 87.4 134.4)">1</text>
<text x="158.7" y="135.4">2</text>
<text x="158.7" y="133.6">3</text>
<text x="150.3" y="143.3">1</text>
<text x="158.7" y="139.1">4</text>
<text x="87.4" y="145.5" transform="rotate(-90 87.4 145.5)">2</text>
<text x="92.9" y="145.5" transform="rotate(-90 92.9 145.5)">2</text>
<text x="98.4" y="145.5" transform="rotate(-90 98.4 145.5)">2</text>
<text x="103.8" y="145.5" transform="rotate(-90 103.8 145.5)">2</text>
<text x="109.3" y="145.5" transform="rotate(-90 109.3 145.5)">2</text>
<text x="122.1" y="145.5" transform="rotate(-90 122.1 145.5)">2</text>
<text x="127.6" y="145.5" transform="rotate(-90 127.6 145.5)">2</text>
<text x="133.1" y="145.5" transform="rotate(-90 133.1 145.5)">2</text>
<text x="87.4" y="154.5" transform="rotate(-90 87.4 154.5)">1</text>
<text x="92.9" y="154.5" transform="rotate(-90 92.9 154.5)">1</text>
<text x="98.4" y="154.5" transform="rotate(-90 98.4 154.5)">1</text>
<text x="103.8" y="154.5" transform="rotate(-90 103.8 154.5)">1</text>
<text x="109.3" y="154.5" transform="rotate(-90 109.3 154.5)">1</text>
<text x="122.1" y="154.5" transform="rotate(-90 122.1 154.5)">1</text>
<text x="127.6" y="154.5" transform="rotate(-90 127.6 154.5)">1</text>
<text x="133.1" y="154.5" transform="rotate(-90 133.1 154.5)">1</text>
<text x="169.7" y="151.8" transform="rotate(-90 169.7 151.8)">31</text>
<text x="178.8" y="151.8" transform="rotate(-90 178.8 151.8)">32</text>
<text x="184.3" y="150.8" transform="rotate(-90 184.3 150.8)">5</text>
<text x="188" y="151.8" transform="rotate(-90 188 151.8)">40</text>
<text x="191.6" y="151.8" transform="rotate(-90 191.6 151.8)">39</text>
<text x="195.3" y="151.8" transform="rotate(-90 195.3 151.8)">38</text>
<text x="202.6" y="154.5" transform="rotate(-90 202.6 154.5)">EPAD</text>
<text x="204.4" y="150.8" transform="rotate(-90 204.4 150.8)">1</text>
<text x="206.3" y="150.8" transform="rotate(-90 206.3 150.8)">8</text>
<text x="208.1" y="151.8" transform="rotate(-90 208.1 151.8)">27</text>
<text x="150.3" y="156.9">2</text>
<text x="169.7" y="168.4">1</text>
<text x="178.6" y="168.4">2</text>
<text x="129.5" y="174.8" transform="rotate(-90 129.5 174.8)">1</text>
<text x="131.3" y="174.8" transform="rotate(-90 131.3 174.8)">2</text>
<text x="133.1" y="174.8" transform="rotate(-90 133.1 174.8)">3</text>
<text x="134.9" y="174.8" transform="rotate(-90 134.9 174.8)">4</text>
<text x="136.8" y="174.8" transform="rotate(-90 136.8 174.8)">5</text>
<text x="138.6" y="174.8" transform="rotate(-90 138.6 174.8)">6</text>
<text x="140.4" y="174.8" transform="rotate(-90 140.4 174.8)">7</text>
<text x="142.3" y="174.8" transform="rotate(-90 142.3 174.8)">8</text>
<text x="144.1" y="174.8" transform="rotate(-90 144.1 174.8)">9</text>
<text x="145.9" y="174.8" transform="rotate(-90 145.9 174.8)">10</text>
<text x="147.7" y="174.8" transform="rotate(-90 147.7 174.8)">11</text>
<text x="149.6" y="174.8" transform="rotate(-90 149.6 174.8)">12</text>
<text x="151.4" y="174.8" transform="rotate(-90 151.4 174.8)">13</text>
<text x="153.2" y="174.8" transform="rotate(-90 153.2 174.8)">14</text>
<text x="186.2" y="175.7">1</text>
<text x="195.1" y="175.7">2</text>
</g>
<g font-size="1.7" fill="#004080">
<text x="200.1" y="89.6" transform="rotate(-90 200.1 89.6)">VB</text>
<text x="161.8" y="94.5">VDDIO</text>
<text x="170.8" y="90.7" transform="rotate(-90 170.8 90.7)">VEX</text>
<text x="185.5" y="91.9" transform="rotate(-90 185.5 91.9)">VSVR</text>
<text x="203.8" y="93.4" transform="rotate(-90 203.8 93.4)">DSCHG</text>
<text x="206.1" y="94.5">CC1</text>
<text x="174.5" y="97" transform="rotate(-90 174.5 97)">S2_DRV_G2</text>
<text x="178.1" y="98.3" transform="rotate(-90 178.1 98.3)">S2_DRV_SRC</text>
<text x="181.8" y="97" transform="rotate(-90 181.8 97)">S2_DRV_G1</text>
<text x="189.1" y="97" transform="rotate(-90 189.1 97)">S1_DRV_G2</text>
<text x="192.8" y="98.3" transform="rotate(-90 192.8 98.3)">S1_DRV_SRC</text>
<text x="196.4" y="97" transform="rotate(-90 196.4 97)">S1_DRV_G1</text>
<text x="206.1" y="98.2">CC2</text>
<text x="161.8" y="105.5">SMDATA</text>
<text x="161.8" y="107.3">SMCLK</text>
<text x="200.7" y="103.7">VCONN_IN</text>
<text x="161.8" y="111">GPIO0/VOUT_EN</text>
<text x="161.8" y="112.8">GPIO1/ALERT#</text>
<text x="161.8" y="114.6">GPIO2/VDIV</text>
<text x="161.8" y="116.5">GPIO3/FB</text>
<text x="200.7" y="114.6">XCLPOFF1</text>
<text x="200.7" y="116.5">XCLPOFF2</text>
<text x="161.8" y="125.6">GPIO4/UPSCS</text>
<text x="161.8" y="123.8">GPIO5/UPSDIN/D0</text>
<text x="161.8" y="121.9">GPIO6/UPSDO/D1</text>
<text x="161.8" y="120.1">GPIO7/UPSCLK/D2</text>
<text x="161.8" y="131.1">DBGRSTCK</text>
<text x="161.8" y="129.3">DBGMODDT</text>
<text x="161.8" y="136.6">VSTR/ATST2</text>
<text x="161.8" y="134.7">IDSEL/ATST1</text>
<text x="161.8" y="140.2">XRST</text>
<text x="170.8" y="147.7" transform="rotate(-90 170.8 147.7)">CSENSEN</text>
<text x="180" y="147.7" transform="rotate(-90 180 147.7)">CSENSEP</text>
<text x="185.5" y="147.7" transform="rotate(-90 185.5 147.7)">VCCIN</text>
<text x="189.1" y="147.7" transform="rotate(-90 189.1 147.7)">LDO15ACAP</text>
<text x="192.8" y="147.7" transform="rotate(-90 192.8 147.7)">LDO28CAP</text>
<text x="196.4" y="147.7" transform="rotate(-90 196.4 147.7)">LDO15DCAP</text>
<text x="203.8" y="147.7" transform="rotate(-90 203.8 147.7)">EPAD</text>
<text x="205.6" y="147.7" transform="rotate(-90 205.6 147.7)">GND0</text>
<text x="207.4" y="147.7" transform="rotate(-90 207.4 147.7)">GND1</text>
<text x="209.2" y="147.7" transform="rotate(-90 209.2 147.7)">GND2</text>
</g>
<g font-size="1.6">
<text x="113.4" y="40.4">19V_Adapter</text>
<text x="113.4" y="56.9">5V_VSVR</text>
<text x="257.9" y="59.4">TypeC_VBUS</text>
<text x="26.3" y="94.3">482_ALERT#</text>
<text x="29.1" y="90.7">482_SDA</text>
<text x="29.3" y="92.5">482_SCL</text>
<text x="124.4" y="91.6">V3P3</text>
<text x="243.2" y="94.1">CC1</text>
<text x="243.2" y="97.8">CC2</text>
<text x="243.2" y="103.3">5V_VSVR</text>
<text x="74.1" y="116.3">USB_HSS</text>
<text x="76.1" y="114.4">CONF0</text>
<text x="76.8" y="117.9">HPDIN</text>
<text x="109" y="116.3">CONF1</text>
<text x="109" y="114.4">CONF2</text>
<text x="75" y="120.9">VCCIN</text>
<text x="219.5" y="124.5">DNP</text>
<text x="224.9" y="124.5">DNP</text>
<text x="87.8" y="130">DNP</text>
<text x="25" y="139.9">USB-PD_XRST</text>
<text x="180.1" y="155.2">VCCIN</text>
<text x="128" y="162.9">V3P3</text>
<text x="210.3" y="190.4">B</text>
<text x="215.8" y="190.4">ROHM USB-PD Controller</text>
<text x="270.7" y="190.4">05</text>
<text x="218" y="194">Thursday, March 17, 2016</text>
<text x="254.2" y="194">3</text>
<text x="265.2" y="194">6</text>
</g>
<g font-size="1.6" fill="#000080">
<text x="149.9" y="44">Q4</text>
<text x="149.9" y="45.9">RQ3E180BN</text>
<text x="173.7" y="44">Q3</text>
<text x="173.7" y="45.9">RQ3E180BN</text>
<text x="166.4" y="51.4">C8</text>
<text x="186.5" y="53.2">Q2</text>
<text x="214" y="53.2">Q1</text>
<text x="246.9" y="51">TP10</text>
<text x="166.4" y="55">1uF</text>
<text x="186.5" y="55">RQ3E180BN</text>
<text x="214" y="55">RQ3E180BN</text>
<text x="140.8" y="62.3">R12</text>
<text x="140.8" y="66">0</text>
<text x="177.4" y="60.5">C9</text>
<text x="177.4" y="64.2">1uF</text>
<text x="203" y="60.5">C6</text>
<text x="203" y="64.2">1uF</text>
<text x="228.6" y="60.5">C5</text>
<text x="228.6" y="64.2">10000PF</text>
<text x="241.4" y="60.5">C1</text>
<text x="241.4" y="64.2">10uF</text>
<text x="246.9" y="63.8">TP15</text>
<text x="235.9" y="71.5">R1</text>
<text x="173.7" y="75.1">R5</text>
<text x="181" y="75.1">R4</text>
<text x="188.4" y="75.1">R3</text>
<text x="195.7" y="75.1">R2</text>
<text x="235.9" y="75.1">1k</text>
<text x="87.8" y="80.3">TP14</text>
<text x="93.3" y="80.3">TP13</text>
<text x="157.3" y="82.4">C7</text>
<text x="173.7" y="78.8">0</text>
<text x="181" y="78.8">0</text>
<text x="188.4" y="78.8">0</text>
<text x="195.7" y="78.8">0</text>
<text x="226.8" y="83.9">TP11</text>
<text x="232.2" y="83.9">TP12</text>
<text x="157.3" y="86.1">1uF</text>
<text x="219.5" y="93.4">R102</text>
<text x="224.9" y="93.4">0</text>
<text x="24.1" y="97.4" transform="rotate(90 24.1 97.4)">7 HEADER</text>
<text x="113.4" y="97.1">R9</text>
<text x="113.4" y="100.7">100k</text>
<text x="118.9" y="97.1">R8</text>
<text x="118.9" y="100.7">100k</text>
<text x="133.5" y="97.1">R11B</text>
<text x="133.5" y="100.7">Open</text>
<text x="139" y="97.1">R10 R7</text>
<text x="139" y="100.7">100k10k 10k</text>
<text x="146.3" y="97.1">R6</text>
<text x="151.8" y="97.1">C11</text>
<text x="151.8" y="100.7">1uF</text>
<text x="219.5" y="97.1">R101</text>
<text x="224.9" y="97.1">0</text>
<text x="216.3" y="104.4">C19</text>
<text x="224" y="106.2">RBE2VA(M)20A</text>
<text x="231.9" y="102.6">D1</text>
<text x="19.6" y="112.4">EEPROM-IF</text>
<text x="122.5" y="109.9">R22 0</text>
<text x="122.5" y="111.7">R23 0</text>
<text x="184.7" y="111.7">U1</text>
<text x="184.7" y="109.9">BM92T70MWV</text>
<text x="216.5" y="108.1">1uF</text>
<text x="45.7" y="117.2">J13</text>
<text x="219.5" y="119">R103</text>
<text x="224.9" y="119">R104</text>
<text x="113.4" y="124.5">R26 0</text>
<text x="219.5" y="122.7">0</text>
<text x="224.9" y="122.7">0</text>
<text x="45.7" y="128.2">67997-408HLF</text>
<text x="76.8" y="128.2">R37</text>
<text x="76.8" y="131.8">10k</text>
<text x="82.3" y="128.2">R21</text>
<text x="82.3" y="131.8">100k</text>
<text x="87.8" y="128.2">R20</text>
<text x="87.8" y="131.8">100k</text>
<text x="87.8" y="148.3">R19</text>
<text x="93.3" y="148.3">R18</text>
<text x="98.7" y="148.3">R17</text>
<text x="104.2" y="148.3">R16</text>
<text x="109.7" y="148.3">R15</text>
<text x="122.5" y="148.3">R14</text>
<text x="128" y="148.3">R13</text>
<text x="133.5" y="148.3">R11A</text>
<text x="146.3" y="144.6">SW1</text>
<text x="155.4" y="146.5">C14</text>
<text x="87.8" y="151.9">100k</text>
<text x="93.3" y="151.9">100k</text>
<text x="98.7" y="151.9">100k</text>
<text x="104.2" y="151.9">100k</text>
<text x="109.7" y="151.9">100k</text>
<text x="122.5" y="151.9">100k</text>
<text x="128" y="151.9">100k</text>
<text x="133.5" y="151.9">100k</text>
<text x="146" y="155.4" transform="rotate(-90 146 155.4)">B3U-1000P</text>
<text x="155.4" y="150.1">0.01uF</text>
<text x="184.7" y="162.9">C15 C16 C17 C18</text>
<text x="184.7" y="166.6">4.7uF1uF 1uF 1uF</text>
<text x="171.9" y="168.4">R36</text>
<text x="171.9" y="170.2">10m</text>
<text x="188.4" y="175.7">R31 0</text>
<text x="128" y="183">J5</text>
<text x="142.6" y="183">USB-PD Debug</text>
</g>
<g font-size="1.3">
<text x="29.3" y="20.2">5</text>
<text x="84.1" y="20.2">4</text>
<text x="139" y="20.2">3</text>
<text x="193.8" y="20.2">2</text>
<text x="248.7" y="20.2">1</text>
<text x="140.8" y="38.1">DCDC</text>
<text x="140.8" y="39.8">(12V or 20V)</text>
<text x="140.8" y="41.4">(Actually 19V for this App)</text>
<text x=".5" y="43.5">D</text>
<text x="276.6" y="43.5">D</text>
<text x="133.5" y="58.2">VSVR</text>
<text x="146.3" y="74.7">C9 to be placed close to VSVR</text>
<text x="146.3" y="76.3">C5 to be placed close to VB</text>
<text x="146.3" y="78">C7 to be placed close to VEX</text>
<text x="245" y="80.2">TP15 to be placed near TP10...</text>
<text x="245" y="81.8">GND to check power at Type-C VBUS</text>
<text x=".5" y="87">C</text>
<text x="276.6" y="87">C</text>
<text x="239.6" y="111.3">TP Silkscreen Notation Request:</text>
<text x="239.6" y="112.9">TP10 = VBUSC</text>
<text x="239.6" y="114.5">TP15 = GND</text>
<text x="239.6" y="116.2">TP11 = CC1</text>
<text x="239.6" y="117.8">TP12 = CC2</text>
<text x="239.6" y="119.4">TP13 = HPD</text>
<text x="239.6" y="121.1">TP14 = ALERT</text>
<text x=".5" y="130.4">B</text>
<text x="276.6" y="130.4">B</text>
<text x=".5" y="173.8">A</text>
<text x="208.5" y="171.6">Type-C Ground</text>
<text x="276.6" y="173.8">A</text>
<text x="188.4" y="177.1">DNP</text>
<text x="208.5" y="182.8">Title</text>
<text x="208.5" y="188.2">Size</text>
<text x="215.8" y="188.2">Document Number</text>
<text x="29.3" y="195.7">5</text>
<text x="84.1" y="195.7">4</text>
<text x="139" y="195.7">3</text>
<text x="193.8" y="195.7">2</text>
<text x="208.5" y="193.7">Date:</text>
<text x="245" y="193.7">Sheet</text>
<text x="248.7" y="195.7">1</text>
<text x="259.7" y="193.7">of</text>
</g>
<text font-size="1.2" x="268.8" y="188.1">Rev</text>
</svg>
